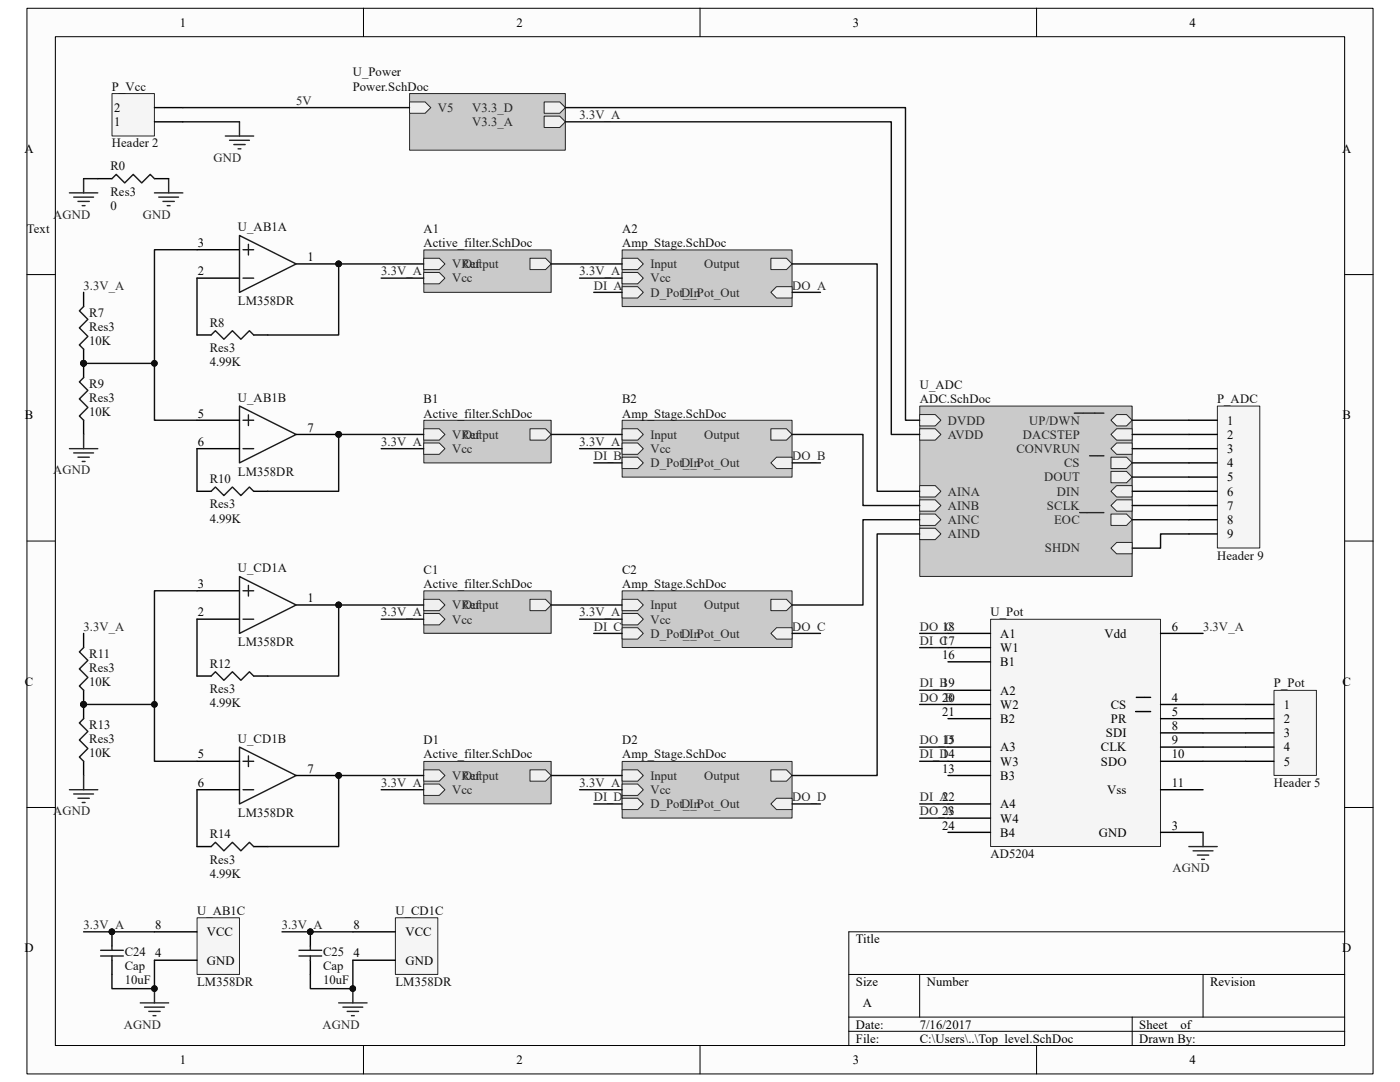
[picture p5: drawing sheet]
<svg xmlns="http://www.w3.org/2000/svg" width="279mm" height="216mm" viewBox="0 0 279 216" stroke-linecap="round" stroke-linejoin="round" font-family="sans-serif">
<path d="M5.4 1.7h268.6v212.6h-268.6z" fill="#fcfcfc"/>
<path d="M5.4 1.7h268.6v212.6h-268.6z" fill="none" stroke="#000" stroke-width=".2"/>
<path d="M11.1 7.4h257.3v201.2h-257.3z" fill="#fcfcfc"/>
<g fill="none" stroke="#000" stroke-width=".2">
<path d="M11 7.3h257.4v201.3h-257.4zM72.5 1.6v5.7M139.7 1.6v5.7M206.9 1.6v5.7M5.4 54.8h5.6M268.4 54.8h5.6M5.4 108h5.6M268.4 108h5.6M5.4 161.1h5.6M268.4 161.1h5.6M169.4 194.4h99M183.5 194.4v8.5"/>
<path d="M240.1 194.4v8.5M268.4 185.9h-99v22.7M72.5 208.6v5.7M139.7 208.6v5.7M169.4 202.9h99M169.4 205.8h99M206.9 208.6v5.7M226 202.9v5.7"/>
</g>
<path d="M183.6 81.1h42.3v33.9h-42.3z" fill="#cacaca"/>
<path d="M183.6 81h42.3v34h-42.3z" fill="none" stroke="#262626" stroke-width=".2"/>
<path d="M222.8 108.2h3.2v2.3h-3.2l-1.1-1.1z" fill-rule="evenodd" fill="#f0f0f0"/>
<path d="M222.8 108.2h3.2v2.3h-3.2l-1.1-1.1z" fill="none" stroke="#262626" stroke-width=".2"/>
<path d="M222.8 99.7h3.2v2.3h-3.2l-1.1-1.1z" fill-rule="evenodd" fill="#f0f0f0"/>
<path d="M222.8 99.7h3.2v2.3h-3.2l-1.1-1.1z" fill="none" stroke="#262626" stroke-width=".2"/>
<path d="M222.8 96.9h3.2v2.3h-3.2l-1.1-1.2z" fill-rule="evenodd" fill="#f0f0f0"/>
<path d="M222.8 96.9h3.2v2.3h-3.2l-1.1-1.2z" fill="none" stroke="#262626" stroke-width=".2"/>
<path d="M221.7 94.1h3.1l1.2 1.1-1.2 1.1h-3.1z" fill-rule="evenodd" fill="#f0f0f0"/>
<path d="M221.7 94.1h3.1l1.2 1.1-1.2 1.1h-3.1z" fill="none" stroke="#262626" stroke-width=".2"/>
<path d="M221.7 91.2h3.1l1.2 1.2-1.2 1.1h-3.1z" fill-rule="evenodd" fill="#f0f0f0"/>
<path d="M221.7 91.2h3.1l1.2 1.2-1.2 1.1h-3.1z" fill="none" stroke="#262626" stroke-width=".2"/>
<path d="M217.4 90.9h1.6M219.1 90.9h1.2" fill="none" stroke="#262626" stroke-width=".28"/>
<path d="M222.8 88.4h3.2v2.3h-3.2l-1.1-1.2z" fill-rule="evenodd" fill="#f0f0f0"/>
<path d="M222.8 88.4h3.2v2.3h-3.2l-1.1-1.2z" fill="none" stroke="#262626" stroke-width=".2"/>
<path d="M221.7 83.9l1.1-1.2h2l1.2 1.2-1.2 1.1h-2z" fill-rule="evenodd" fill="#f0f0f0"/>
<path d="M221.7 83.9l1.1-1.2h2l1.2 1.2-1.2 1.1h-2z" fill="none" stroke="#262626" stroke-width=".2"/>
<path d="M214.4 82.4h1.7M216.2 82.4h4.1" fill="none" stroke="#262626" stroke-width=".28"/>
<path d="M221.7 102.6h3.1l1.2 1.1-1.2 1.1h-3.1z" fill-rule="evenodd" fill="#f0f0f0"/>
<path d="M221.7 102.6h3.1l1.2 1.1-1.2 1.1h-3.1z" fill="none" stroke="#262626" stroke-width=".2"/>
<path d="M215.5 102.3h3.1M218.7 102.3h1.6" fill="none" stroke="#262626" stroke-width=".28"/>
<path d="M222.8 85.6h3.2v2.2h-3.2l-1.1-1.1z" fill-rule="evenodd" fill="#f0f0f0"/>
<path d="M222.8 85.6h3.2v2.2h-3.2l-1.1-1.1z" fill="none" stroke="#262626" stroke-width=".2"/>
<path d="M183.5 102.6h3.1l1.2 1.1-1.2 1.1h-3.1z" fill-rule="evenodd" fill="#f0f0f0"/>
<path d="M183.5 102.6h3.1l1.2 1.1-1.2 1.1h-3.1z" fill="none" stroke="#262626" stroke-width=".2"/>
<path d="M183.5 96.9h3.1l1.2 1.1-1.2 1.2h-3.1z" fill-rule="evenodd" fill="#f0f0f0"/>
<path d="M183.5 96.9h3.1l1.2 1.1-1.2 1.2h-3.1z" fill="none" stroke="#262626" stroke-width=".2"/>
<path d="M183.5 82.7h3.1l1.2 1.2-1.2 1.1h-3.1z" fill-rule="evenodd" fill="#f0f0f0"/>
<path d="M183.5 82.7h3.1l1.2 1.2-1.2 1.1h-3.1z" fill="none" stroke="#262626" stroke-width=".2"/>
<path d="M183.5 99.7h3.1l1.2 1.2-1.2 1.1h-3.1z" fill-rule="evenodd" fill="#f0f0f0"/>
<path d="M183.5 99.7h3.1l1.2 1.2-1.2 1.1h-3.1z" fill="none" stroke="#262626" stroke-width=".2"/>
<path d="M183.5 105.4h3.1l1.2 1.1-1.2 1.2h-3.1z" fill-rule="evenodd" fill="#f0f0f0"/>
<path d="M183.5 105.4h3.1l1.2 1.1-1.2 1.2h-3.1z" fill="none" stroke="#262626" stroke-width=".2"/>
<path d="M183.5 85.6h3.1l1.2 1.1-1.2 1.1h-3.1z" fill-rule="evenodd" fill="#f0f0f0"/>
<path d="M183.5 85.6h3.1l1.2 1.1-1.2 1.1h-3.1z" fill="none" stroke="#262626" stroke-width=".2"/>
<path d="M81.8 18.7h31v11.3h-31z" fill="#cacaca"/>
<path d="M81.7 18.7h31.1v11.3h-31.1z" fill="none" stroke="#262626" stroke-width=".2"/>
<path d="M81.7 20.3h3.1l1.2 1.2-1.2 1.1h-3.1z" fill-rule="evenodd" fill="#f0f0f0"/>
<path d="M81.7 20.3h3.1l1.2 1.2-1.2 1.1h-3.1z" fill="none" stroke="#262626" stroke-width=".2"/>
<path d="M108.6 23.2h3.1l1.1 1.1-1.1 1.1h-3.1z" fill-rule="evenodd" fill="#f0f0f0"/>
<path d="M108.6 23.2h3.1l1.1 1.1-1.1 1.1h-3.1z" fill="none" stroke="#262626" stroke-width=".2"/>
<path d="M108.6 20.3h3.1l1.1 1.2-1.1 1.1h-3.1z" fill-rule="evenodd" fill="#f0f0f0"/>
<path d="M108.6 20.3h3.1l1.1 1.2-1.1 1.1h-3.1z" fill="none" stroke="#262626" stroke-width=".2"/>
<path d="M84.6 49.9h25.4v8.4h-25.4z" fill="#cacaca"/>
<path d="M84.6 49.9h25.4v8.4h-25.4z" fill="none" stroke="#262626" stroke-width=".2"/>
<path d="M105.8 51.5h3.1l1.1 1.2-1.1 1.1h-3.1z" fill-rule="evenodd" fill="#f0f0f0"/>
<path d="M105.8 51.5h3.1l1.1 1.2-1.1 1.1h-3.1z" fill="none" stroke="#262626" stroke-width=".2"/>
<path d="M84.6 54.4h3.1l1.1 1.1-1.1 1.1h-3.1z" fill-rule="evenodd" fill="#f0f0f0"/>
<path d="M84.6 54.4h3.1l1.1 1.1-1.1 1.1h-3.1z" fill="none" stroke="#262626" stroke-width=".2"/>
<path d="M84.6 51.5h3.1l1.1 1.2-1.1 1.1h-3.1z" fill-rule="evenodd" fill="#f0f0f0"/>
<path d="M84.6 51.5h3.1l1.1 1.2-1.1 1.1h-3.1z" fill="none" stroke="#262626" stroke-width=".2"/>
<path d="M84.6 83.9h25.4v8.5h-25.4z" fill="#cacaca"/>
<path d="M84.6 83.9h25.4v8.5h-25.4z" fill="none" stroke="#262626" stroke-width=".2"/>
<path d="M105.8 85.6h3.1l1.1 1.1-1.1 1.1h-3.1z" fill-rule="evenodd" fill="#f0f0f0"/>
<path d="M105.8 85.6h3.1l1.1 1.1-1.1 1.1h-3.1z" fill="none" stroke="#262626" stroke-width=".2"/>
<path d="M84.6 88.4h3.1l1.1 1.1-1.1 1.2h-3.1z" fill-rule="evenodd" fill="#f0f0f0"/>
<path d="M84.6 88.4h3.1l1.1 1.1-1.1 1.2h-3.1z" fill="none" stroke="#262626" stroke-width=".2"/>
<path d="M84.6 85.6h3.1l1.1 1.1-1.1 1.1h-3.1z" fill-rule="evenodd" fill="#f0f0f0"/>
<path d="M84.6 85.6h3.1l1.1 1.1-1.1 1.1h-3.1z" fill="none" stroke="#262626" stroke-width=".2"/>
<path d="M84.6 117.9h25.4v8.5h-25.4z" fill="#cacaca"/>
<path d="M84.6 117.9h25.4v8.5h-25.4z" fill="none" stroke="#262626" stroke-width=".2"/>
<path d="M105.8 119.6h3.1l1.1 1.1-1.1 1.2h-3.1z" fill-rule="evenodd" fill="#f0f0f0"/>
<path d="M105.8 119.6h3.1l1.1 1.1-1.1 1.2h-3.1z" fill="none" stroke="#262626" stroke-width=".2"/>
<path d="M84.6 122.4h3.1l1.1 1.2-1.1 1.1h-3.1z" fill-rule="evenodd" fill="#f0f0f0"/>
<path d="M84.6 122.4h3.1l1.1 1.2-1.1 1.1h-3.1z" fill="none" stroke="#262626" stroke-width=".2"/>
<path d="M84.6 119.6h3.1l1.1 1.1-1.1 1.2h-3.1z" fill-rule="evenodd" fill="#f0f0f0"/>
<path d="M84.6 119.6h3.1l1.1 1.1-1.1 1.2h-3.1z" fill="none" stroke="#262626" stroke-width=".2"/>
<path d="M84.6 152h25.4v8.4h-25.4z" fill="#cacaca"/>
<path d="M84.6 151.9h25.4v8.5h-25.4z" fill="none" stroke="#262626" stroke-width=".2"/>
<path d="M105.8 153.6h3.1l1.1 1.1-1.1 1.2h-3.1z" fill-rule="evenodd" fill="#f0f0f0"/>
<path d="M105.8 153.6h3.1l1.1 1.1-1.1 1.2h-3.1z" fill="none" stroke="#262626" stroke-width=".2"/>
<path d="M84.6 156.4h3.1l1.1 1.2-1.1 1.1h-3.1z" fill-rule="evenodd" fill="#f0f0f0"/>
<path d="M84.6 156.4h3.1l1.1 1.2-1.1 1.1h-3.1z" fill="none" stroke="#262626" stroke-width=".2"/>
<path d="M84.6 153.6h3.1l1.1 1.1-1.1 1.2h-3.1z" fill-rule="evenodd" fill="#f0f0f0"/>
<path d="M84.6 153.6h3.1l1.1 1.1-1.1 1.2h-3.1z" fill="none" stroke="#262626" stroke-width=".2"/>
<g fill="none" stroke="#000" stroke-width=".28">
<path d="M16.7 58.3v2.9M39.3 55.5h8.5M39.3 49.8h8.5M59.1 52.7h8.5M16.7 69.7v5.6M39.3 66.8h2.8M50.6 66.8h2.9M16.7 83.9v2.8M39.3 83.9h8.5M39.3 89.5h8.5M39.3 98h2.8M50.6 98h2.9"/>
<path d="M59.1 86.7h8.5M39.3 117.9h8.5M16.7 126.4v2.8M16.7 137.7v5.7M39.3 123.6h8.5M39.3 134.9h2.8M50.6 134.9h2.9M59.1 120.7h8.5M16.7 151.9v2.8M39.3 151.9h8.5M39.3 157.6h8.5M59.1 154.7h8.5"/>
<path d="M39.3 168.9h2.8M50.6 168.9h2.9"/>
</g>
<g fill="#0e0e0e" stroke="#0e0e0e" stroke-width=".2">
<circle cx="67.6" cy="52.6" r=".55"/>
<circle cx="67.6" cy="120.7" r=".55"/>
<circle cx="16.7" cy="140.6" r=".55"/>
<circle cx="16.7" cy="72.5" r=".55"/>
<circle cx="67.6" cy="86.7" r=".55"/>
<circle cx="67.6" cy="154.7" r=".55"/>
</g>
<g fill="none" stroke="#1c1c1c" stroke-width=".28">
<path d="M47.8 47l11.3 5.7-11.3 5.6zM48.5 55.5h2.1M48.5 49.8h2.1M49.6 48.8v2.1M16.7 61.2l-.9 .8 1.7 1.7-1.7 1.7 1.7 1.7-1.7 1.7 .9 .9M16.7 75.3l-.9 .9 1.7 1.7-1.7 1.7 1.7 1.7-1.7 1.7 .9 .9M42.1 66.8l.9-.8 1.7 1.7 1.7-1.7 1.7 1.7 1.7-1.7 .8 .8M42.1 98l.9-.8 1.7 1.7 1.7-1.7 1.7 1.7 1.7-1.7 .8 .8M47.8 81l11.3 5.7-11.3 5.7zM48.5 89.5h2.1M48.5 83.9h2.1M49.6 82.8v2.1"/>
<path d="M47.8 115l11.3 5.7-11.3 5.7zM48.5 117.9h2.1M49.6 116.8v2.1M16.7 129.2l-.9 .9 1.7 1.7-1.7 1.7 1.7 1.7-1.7 1.7 .9 .8M42.1 134.9l.9-.9 1.7 1.7 1.7-1.7 1.7 1.7 1.7-1.7 .8 .9M48.5 123.6h2.1M16.7 143.4l-.9 .9 1.7 1.7-1.7 1.7 1.7 1.7-1.7 1.7 .9 .8M47.8 149.1l11.3 5.6-11.3 5.7zM48.5 157.6h2.1M48.5 151.9h2.1M49.6 150.8v2.2M42.1 168.9l.9-.8 1.7 1.7 1.7-1.7 1.7 1.7 1.7-1.7 .8 .8"/>
</g>
<path d="M13.9 89.5h5.6M14.7 90.4h4M15.6 91.2h2.2M16.4 92.1h.6M16.7 86.7v2.8M13.9 157.6h5.6M14.7 158.4h4M15.6 159.3h2.2M16.7 154.7v2.9M16.4 160.1h.6" fill="none" stroke="#262626" stroke-width=".28"/>
<path d="M124.2 49.9h33.9v11.3h-33.9z" fill="#cacaca"/>
<path d="M124.2 49.9h33.9v11.3h-33.9z" fill="none" stroke="#262626" stroke-width=".2"/>
<path d="M124.2 57.2h3.1l1.1 1.1-1.1 1.2h-3.1z" fill-rule="evenodd" fill="#f0f0f0"/>
<path d="M124.2 57.2h3.1l1.1 1.1-1.1 1.2h-3.1z" fill="none" stroke="#262626" stroke-width=".2"/>
<path d="M155 57.2h3.1v2.3h-3.1l-1.2-1.2z" fill-rule="evenodd" fill="#f0f0f0"/>
<path d="M155 57.2h3.1v2.3h-3.1l-1.2-1.2z" fill="none" stroke="#262626" stroke-width=".2"/>
<path d="M124.2 51.5h3.1l1.1 1.2-1.1 1.1h-3.1z" fill-rule="evenodd" fill="#f0f0f0"/>
<path d="M124.2 51.5h3.1l1.1 1.2-1.1 1.1h-3.1z" fill="none" stroke="#262626" stroke-width=".2"/>
<path d="M124.2 54.4h3.1l1.1 1.1-1.1 1.1h-3.1z" fill-rule="evenodd" fill="#f0f0f0"/>
<path d="M124.2 54.4h3.1l1.1 1.1-1.1 1.1h-3.1z" fill="none" stroke="#262626" stroke-width=".2"/>
<path d="M153.8 51.5h3.2l1.1 1.2-1.1 1.1h-3.2z" fill-rule="evenodd" fill="#f0f0f0"/>
<path d="M153.8 51.5h3.2l1.1 1.2-1.1 1.1h-3.2z" fill="none" stroke="#262626" stroke-width=".2"/>
<path d="M79 183.2h8.4v11.2h-8.4z" fill="#f5f5f5"/>
<path d="M78.9 183.1h8.5v11.3h-8.5z" fill="none" stroke="#262626" stroke-width=".2"/>
<path d="M70.4 191.6h8.5M70.4 185.9h8.5" fill="none" stroke="#000" stroke-width=".28"/>
<path d="M39.4 183.2h8.4v11.2h-8.4z" fill="#f5f5f5"/>
<path d="M39.3 183.1h8.5v11.3h-8.5z" fill="none" stroke="#262626" stroke-width=".2"/>
<path d="M22.3 185.9v2.9M22.3 191.6v2.8M30.8 191.6h8.5M30.8 185.9h8.5M61.9 185.9v2.9M61.9 191.6v2.8" fill="none" stroke="#000" stroke-width=".28"/>
<path d="M30.8 197.3v2.8M70.4 197.3v2.8M28 200.1h5.7M28.8 201h4M29.7 201.8h2.3M30.5 202.7h.6M67.6 200.1h5.6M68.4 201h4M69.3 201.8h2.3M70.1 202.7h.6" fill="none" stroke="#262626" stroke-width=".28"/>
<g fill="#0e0e0e" stroke="#0e0e0e" stroke-width=".2">
<circle cx="30.8" cy="197.3" r=".55"/>
<circle cx="70.4" cy="197.3" r=".55"/>
<circle cx="61.9" cy="185.9" r=".55"/>
<circle cx="22.3" cy="185.9" r=".55"/>
</g>
<path d="M20.1 189.6h4.5M20.1 190.8h4.5M22.3 188.8v.8M22.3 190.8v.8M59.7 189.6h4.5M59.7 190.8h4.5M61.9 188.8v.8M61.9 190.8v.8" fill="none" stroke="#1c1c1c" stroke-width=".28"/>
<path d="M124.2 83.9h33.9v11.3h-33.9z" fill="#cacaca"/>
<path d="M124.2 83.9h33.9v11.3h-33.9z" fill="none" stroke="#262626" stroke-width=".2"/>
<path d="M124.2 85.6h3.1l1.1 1.1-1.1 1.1h-3.1z" fill-rule="evenodd" fill="#f0f0f0"/>
<path d="M124.2 85.6h3.1l1.1 1.1-1.1 1.1h-3.1z" fill="none" stroke="#262626" stroke-width=".2"/>
<path d="M153.8 85.6h3.2l1.1 1.1-1.1 1.1h-3.2z" fill-rule="evenodd" fill="#f0f0f0"/>
<path d="M153.8 85.6h3.2l1.1 1.1-1.1 1.1h-3.2z" fill="none" stroke="#262626" stroke-width=".2"/>
<path d="M124.2 88.4h3.1l1.1 1.1-1.1 1.2h-3.1z" fill-rule="evenodd" fill="#f0f0f0"/>
<path d="M124.2 88.4h3.1l1.1 1.1-1.1 1.2h-3.1z" fill="none" stroke="#262626" stroke-width=".2"/>
<path d="M124.2 91.2h3.1l1.1 1.2-1.1 1.1h-3.1z" fill-rule="evenodd" fill="#f0f0f0"/>
<path d="M124.2 91.2h3.1l1.1 1.2-1.1 1.1h-3.1z" fill="none" stroke="#262626" stroke-width=".2"/>
<path d="M153.8 92.4l1.2-1.2h3.1v2.3h-3.1z" fill-rule="evenodd" fill="#f0f0f0"/>
<path d="M153.8 92.4l1.2-1.2h3.1v2.3h-3.1z" fill="none" stroke="#262626" stroke-width=".2"/>
<path d="M124.2 117.9h33.9v11.3h-33.9z" fill="#cacaca"/>
<path d="M124.2 117.9h33.9v11.3h-33.9z" fill="none" stroke="#262626" stroke-width=".2"/>
<path d="M124.2 119.6h3.1l1.1 1.1-1.1 1.2h-3.1z" fill-rule="evenodd" fill="#f0f0f0"/>
<path d="M124.2 119.6h3.1l1.1 1.1-1.1 1.2h-3.1z" fill="none" stroke="#262626" stroke-width=".2"/>
<path d="M153.8 119.6h3.2l1.1 1.1-1.1 1.2h-3.2z" fill-rule="evenodd" fill="#f0f0f0"/>
<path d="M153.8 119.6h3.2l1.1 1.1-1.1 1.2h-3.2z" fill="none" stroke="#262626" stroke-width=".2"/>
<path d="M124.2 122.4h3.1l1.1 1.2-1.1 1.1h-3.1z" fill-rule="evenodd" fill="#f0f0f0"/>
<path d="M124.2 122.4h3.1l1.1 1.2-1.1 1.1h-3.1z" fill="none" stroke="#262626" stroke-width=".2"/>
<path d="M124.2 125.3h3.1l1.1 1.1-1.1 1.1h-3.1z" fill-rule="evenodd" fill="#f0f0f0"/>
<path d="M124.2 125.3h3.1l1.1 1.1-1.1 1.1h-3.1z" fill="none" stroke="#262626" stroke-width=".2"/>
<path d="M155 125.3h3.1v2.2h-3.1l-1.2-1.1z" fill-rule="evenodd" fill="#f0f0f0"/>
<path d="M155 125.3h3.1v2.2h-3.1l-1.2-1.1z" fill="none" stroke="#262626" stroke-width=".2"/>
<path d="M124.2 152h33.9v11.2h-33.9z" fill="#cacaca"/>
<path d="M124.2 151.9h33.9v11.3h-33.9z" fill="none" stroke="#262626" stroke-width=".2"/>
<path d="M124.2 153.6h3.1l1.1 1.1-1.1 1.2h-3.1z" fill-rule="evenodd" fill="#f0f0f0"/>
<path d="M124.2 153.6h3.1l1.1 1.1-1.1 1.2h-3.1z" fill="none" stroke="#262626" stroke-width=".2"/>
<path d="M153.8 153.6h3.2l1.1 1.1-1.1 1.2h-3.2z" fill-rule="evenodd" fill="#f0f0f0"/>
<path d="M153.8 153.6h3.2l1.1 1.1-1.1 1.2h-3.2z" fill="none" stroke="#262626" stroke-width=".2"/>
<path d="M124.2 156.4h3.1l1.1 1.2-1.1 1.1h-3.1z" fill-rule="evenodd" fill="#f0f0f0"/>
<path d="M124.2 156.4h3.1l1.1 1.2-1.1 1.1h-3.1z" fill="none" stroke="#262626" stroke-width=".2"/>
<path d="M124.2 159.3h3.1l1.1 1.1-1.1 1.1h-3.1z" fill-rule="evenodd" fill="#f0f0f0"/>
<path d="M124.2 159.3h3.1l1.1 1.1-1.1 1.1h-3.1z" fill="none" stroke="#262626" stroke-width=".2"/>
<path d="M155 159.3h3.1v2.2h-3.1l-1.2-1.1z" fill-rule="evenodd" fill="#f0f0f0"/>
<path d="M155 159.3h3.1v2.2h-3.1l-1.2-1.1z" fill="none" stroke="#262626" stroke-width=".2"/>
<path d="M197.7 123.6h33.9v45.3h-33.9z" fill="#f5f5f5"/>
<path d="M197.7 123.6h33.9v45.3h-33.9z" fill="none" stroke="#262626" stroke-width=".2"/>
<g fill="none" stroke="#000" stroke-width=".28">
<path d="M189.2 126.4h8.5M189.2 129.2h8.5M189.2 132.1h8.5M189.2 137.7h8.5M226.8 139.1h1.5M228.4 139.1h1.2M231.6 126.4h8.5M189.2 149.1h8.5M189.2 143.4h8.5M189.2 140.6h8.5M189.2 151.9h8.5M189.2 154.7h8.5"/>
<path d="M226.6 142h1.3M228 142h1.6M231.6 149.1h8.5M231.6 146.2h8.5M231.6 143.4h8.5M231.6 140.6h8.5M231.6 151.9h8.5M231.6 157.6h8.5M189.2 160.4h8.5M189.2 163.3h8.5M189.2 166.1h8.5M231.6 166.1h8.5"/>
</g>
<path d="M254.3 137.8h8.4v16.9h-8.4z" fill="#f5f5f5"/>
<path d="M254.3 137.8h8.4v16.9h-8.4z" fill="none" stroke="#262626" stroke-width=".2"/>
<path d="M248.6 140.6h5.6M248.6 143.4h5.6M248.6 146.2h5.6M248.6 149.1h5.6M248.6 151.9h5.6" fill="none" stroke="#000" stroke-width=".28"/>
<path d="M243 81.1h8.4v28.2h-8.4z" fill="#f5f5f5"/>
<path d="M243 81h8.4v28.3h-8.4z" fill="none" stroke="#262626" stroke-width=".2"/>
<path d="M237.3 83.9h5.6M237.3 86.7h5.6M237.3 89.5h5.6M237.3 92.4h5.6M237.3 95.2h5.6M237.3 98h5.6M237.3 100.9h5.6M237.3 103.7h5.6M237.3 106.5h5.6" fill="none" stroke="#000" stroke-width=".28"/>
<path d="M22.4 18.7h8.4v8.4h-8.4z" fill="#f5f5f5"/>
<path d="M22.4 18.7h8.4v8.4h-8.4z" fill="none" stroke="#262626" stroke-width=".2"/>
<path d="M19.5 35.6h2.8M30.8 24.3h5.7M30.8 21.5h5.7M30.8 35.6h2.9" fill="none" stroke="#000" stroke-width=".28"/>
<g fill="none" stroke="#262626" stroke-width=".28">
<path d="M13.9 38.5h5.6M14.7 39.3h4M16.7 35.6v2.9M30.8 38.5h5.7M31.7 39.3h3.9M33.7 35.6v2.9M45 27.1h5.6M45.8 28h4M46.7 28.8h2.2M47.5 29.7h.6M47.8 24.3v2.8M15.6 40.2h2.2"/>
<path d="M16.4 41h.6M32.5 40.2h2.3M33.4 41h.5M237.3 168.9h5.6M238.1 169.8h4M239 170.6h2.2M239.8 171.5h.6M240.1 166.1v2.8"/>
</g>
<path d="M22.3 35.6l.9-.8 1.7 1.7 1.7-1.7 1.7 1.7 1.7-1.7 .8 .8" fill="none" stroke="#1c1c1c" stroke-width=".28"/>
<g fill="none" stroke="#0e0e0e" stroke-width=".28">
<path d="M16.7 35.6h2.8M36.5 24.3h11.3M36.5 21.5h45.2M112.8 24.3h65.1v62.4h5.6M112.8 21.5h67.9v62.4h2.8M39.3 49.8h-8.5v22.7h-14.1M39.3 55.5v11.3M76.1 55.5h8.5M84.6 52.7h-17v14.1h-14.1M110 52.7h14.2M115.7 55.5h8.5M118.5 58.3h5.7"/>
<path d="M158.1 52.7h17v45.3h8.4M158.1 58.3h5.6M30.8 72.5v11.4h8.5M39.3 89.5v8.5M76.1 89.5h8.5M84.6 86.7h-17v11.3h-14.1M110 86.7h14.2M115.7 89.5h8.5M118.5 92.4h5.7M158.1 86.7h14.1v14.2h11.3M158.1 92.4h5.6M226 89.5h11.3"/>
<path d="M226 86.7h11.3M226 92.4h11.3M226 83.9h11.3M226 95.2h11.3M226 98h11.3M39.3 117.9h-8.5v34h8.5M183.5 106.5h-8.4v48.2h-17M183.5 103.7h-11.3v17h-14.1M226 100.9h11.3M226 103.7h11.3M237.3 106.5h-5.7v2.9h-5.6M39.3 123.6v11.3"/>
<path d="M76.1 123.6h8.5M84.6 120.7h-17v14.2h-14.1M110 120.7h14.2M115.7 123.6h8.5M118.5 126.4h5.7M158.1 126.4h5.6M183.5 129.2h5.7M183.5 126.4h5.7M183.5 137.7h5.7M16.7 140.6h14.1M39.3 157.6v11.3M76.1 157.6h8.5"/>
<path d="M84.6 154.7h-17v14.2h-14.1M110 154.7h14.2M115.7 157.6h8.5M183.5 140.6h5.7M183.5 149.1h5.7M183.5 151.9h5.7M240.1 140.6h8.5M240.1 149.1h8.5M240.1 151.9h8.5M240.1 143.4h8.5M240.1 146.2h8.5M118.5 160.4h5.7"/>
<path d="M158.1 160.4h5.6M183.5 160.4h5.7M183.5 163.3h5.7M16.7 185.9h14.1M30.8 191.6v5.7h-8.5v-2.9M56.3 185.9h14.1M70.4 191.6v5.7h-8.5v-2.9"/>
</g>
<g fill="#0e0e0e" stroke="#0e0e0e" stroke-width=".2">
<circle cx="67.6" cy="86.7" r=".55"/>
<circle cx="67.6" cy="52.6" r=".55"/>
<circle cx="67.6" cy="120.7" r=".55"/>
<circle cx="67.6" cy="154.7" r=".55"/>
<circle cx="30.8" cy="72.5" r=".55"/>
<circle cx="16.7" cy="72.5" r=".55"/>
<circle cx="30.8" cy="140.6" r=".55"/>
<circle cx="16.7" cy="140.6" r=".55"/>
<circle cx="70.4" cy="197.3" r=".55"/>
<circle cx="61.9" cy="185.9" r=".55"/>
<circle cx="22.3" cy="185.9" r=".55"/>
<circle cx="30.8" cy="197.3" r=".55"/>
</g>
<g font-size="2.5">
<text x="35.9" y="5.3">1</text>
<text x="103.1" y="5.3">2</text>
<text x="170.2" y="5.3">3</text>
<text x="237.4" y="5.3">4</text>
<text x="22.8" y="22.4">2</text>
<text x="22.8" y="25.2">1</text>
<text x="4.9" y="30.5">A</text>
<text x="267.9" y="30.5">A</text>
<text x="39.5" y="49.3">3</text>
<text x="61.4" y="52.1">1</text>
<text x="39.5" y="54.9">2</text>
<text x="5" y="83.6">B</text>
<text x="39.5" y="83.3">5</text>
<text x="267.9" y="83.6">B</text>
<text x="39.5" y="89">6</text>
<text x="61.4" y="86.1">7</text>
<text x="244.9" y="84.7">1</text>
<text x="244.9" y="87.5">2</text>
<text x="244.9" y="90.4">3</text>
<text x="244.9" y="93.2">4</text>
<text x="244.9" y="96.1">5</text>
<text x="244.9" y="98.9">6</text>
<text x="244.9" y="101.7">7</text>
<text x="244.9" y="104.6">8</text>
<text x="244.9" y="107.4">9</text>
<text x="39.5" y="117.3">3</text>
<text x="39.5" y="123">2</text>
<text x="61.4" y="120.2">1</text>
<text x="188" y="125.8">18</text>
<text x="233.9" y="125.8">6</text>
<text x="188" y="128.7">17</text>
<text x="188" y="131.5">16</text>
<text x="199.6" y="127.3">A1</text>
<text x="199.6" y="130.1">W1</text>
<text x="220.4" y="127.3">Vdd</text>
<text x="5" y="136.8">C</text>
<text x="188" y="137.2">19</text>
<text x="199.6" y="132.9">B1</text>
<text x="267.9" y="136.8">C</text>
<text x="188" y="140">20</text>
<text x="188" y="142.8">21</text>
<text x="199.6" y="138.6">A2</text>
<text x="199.6" y="141.4">W2</text>
<text x="221.7" y="141.4">CS</text>
<text x="233.9" y="142.8">5</text>
<text x="233.9" y="140">4</text>
<text x="256.2" y="141.4">1</text>
<text x="188" y="148.5">15</text>
<text x="199.6" y="144.3">B2</text>
<text x="199.6" y="149.9">A3</text>
<text x="219.7" y="149.9">CLK</text>
<text x="220.7" y="147.1">SDI</text>
<text x="221.7" y="144.3">PR</text>
<text x="233.9" y="148.5">9</text>
<text x="233.9" y="145.7">8</text>
<text x="256.2" y="144.3">2</text>
<text x="256.2" y="147.1">3</text>
<text x="256.2" y="149.9">4</text>
<text x="39.5" y="151.3">5</text>
<text x="61.4" y="154.2">7</text>
<text x="188" y="151.3">14</text>
<text x="188" y="154.2">13</text>
<text x="199.6" y="152.8">W3</text>
<text x="199.6" y="155.6">B3</text>
<text x="219.7" y="152.8">SDO</text>
<text x="233.9" y="151.3">10</text>
<text x="256.2" y="152.8">5</text>
<text x="39.5" y="157">6</text>
<text x="188" y="159.8">22</text>
<text x="199.6" y="161.3">A4</text>
<text x="221" y="158.5">Vss</text>
<text x="233.9" y="157">11</text>
<text x="188" y="162.7">23</text>
<text x="188" y="165.5">24</text>
<text x="199.6" y="164.1">W4</text>
<text x="199.6" y="167">B4</text>
<text x="219.3" y="167">GND</text>
<text x="233.9" y="165.5">3</text>
<text x="30.9" y="185.4">8</text>
<text x="70.6" y="185.4">8</text>
<text x="4.9" y="190">D</text>
<text x="30.9" y="191.1">4</text>
<text x="41.3" y="186.8">VCC</text>
<text x="70.6" y="191.1">4</text>
<text x="80.9" y="186.8">VCC</text>
<text x="170.8" y="188.2">Title</text>
<text x="267.9" y="190">D</text>
<text x="41.3" y="192.5">GND</text>
<text x="80.9" y="192.5">GND</text>
<text x="170.8" y="196.7">Size</text>
<text x="184.9" y="196.7">Number</text>
<text x="241.5" y="196.7">Revision</text>
<text x="172.2" y="201">A</text>
<text x="170.8" y="205.2">Date:</text>
<text x="170.8" y="208.1">File:</text>
<text x="183.5" y="205.2">7/16/2017</text>
<text x="183.5" y="208.1">C:\Users\..\Top_level.SchDoc</text>
<text x="227.4" y="205.2">Sheet</text>
<text x="227.4" y="208.1">Drawn By:</text>
<text x="235.6" y="205.2">of</text>
<text x="35.9" y="212.3">1</text>
<text x="103.1" y="212.3">2</text>
<text x="170.2" y="212.3">3</text>
<text x="237.4" y="212.3">4</text>
</g>
<g font-size="2.5" fill="#0e0e0e">
<text x="70.4" y="15.2">U_Power</text>
<text x="22.4" y="18.1">P_Vcc</text>
<text x="70.4" y="18.1">Power.SchDoc</text>
<text x="22.4" y="29.4">Header 2</text>
<text x="22.1" y="34">R0</text>
<text x="22.1" y="41.9">0</text>
<text x="22.1" y="39.1">Res3</text>
<text x="5.4" y="46.4">Text</text>
<text x="47.5" y="46.1">U_AB1A</text>
<text x="84.5" y="46.4">A1</text>
<text x="124.2" y="46.4">A2</text>
<text x="84.5" y="49.3">Active_filter.SchDoc</text>
<text x="124.2" y="49.3">Amp_Stage.SchDoc</text>
<text x="17.8" y="63.2">R7</text>
<text x="17.8" y="66">Res3</text>
<text x="41.9" y="65.2">R8</text>
<text x="47.5" y="60.9">LM358DR</text>
<text x="17.8" y="68.8">10K</text>
<text x="41.9" y="70.3">Res3</text>
<text x="17.8" y="77.3">R9</text>
<text x="41.9" y="73.1">4.99K</text>
<text x="183.5" y="77.6">U_ADC</text>
<text x="17.8" y="83">10K</text>
<text x="17.8" y="80.2">Res3</text>
<text x="47.5" y="80.2">U_AB1B</text>
<text x="84.5" y="80.5">B1</text>
<text x="84.5" y="83.3">Active_filter.SchDoc</text>
<text x="124.2" y="80.5">B2</text>
<text x="124.2" y="83.3">Amp_Stage.SchDoc</text>
<text x="183.5" y="80.5">ADC.SchDoc</text>
<text x="242.9" y="80.5">P_ADC</text>
<text x="47.5" y="94.9">LM358DR</text>
<text x="41.9" y="96.3">R10</text>
<text x="41.9" y="101.4">Res3</text>
<text x="41.9" y="104.3">4.99K</text>
<text x="242.9" y="111.7">Header 9</text>
<text x="47.5" y="114.2">U_CD1A</text>
<text x="84.5" y="114.5">C1</text>
<text x="84.5" y="117.3">Active_filter.SchDoc</text>
<text x="124.2" y="114.5">C2</text>
<text x="124.2" y="117.3">Amp_Stage.SchDoc</text>
<text x="197.7" y="123">U_Pot</text>
<text x="17.8" y="131.2">R11</text>
<text x="47.5" y="128.9">LM358DR</text>
<text x="17.8" y="136.9">10K</text>
<text x="17.8" y="134.1">Res3</text>
<text x="41.9" y="133.2">R12</text>
<text x="254.2" y="137.2">P_Pot</text>
<text x="41.9" y="141.1">4.99K</text>
<text x="41.9" y="138.3">Res3</text>
<text x="17.8" y="145.4">R13</text>
<text x="17.8" y="148.3">Res3</text>
<text x="47.5" y="148.3">U_CD1B</text>
<text x="84.5" y="148.5">D1</text>
<text x="124.2" y="148.5">D2</text>
<text x="17.8" y="151.1">10K</text>
<text x="84.5" y="151.3">Active_filter.SchDoc</text>
<text x="124.2" y="151.3">Amp_Stage.SchDoc</text>
<text x="254.2" y="157">Header 5</text>
<text x="41.9" y="167.2">R14</text>
<text x="47.5" y="163">LM358DR</text>
<text x="41.9" y="172.3">Res3</text>
<text x="197.7" y="171.2">AD5204</text>
<text x="41.9" y="175.2">4.99K</text>
<text x="39.3" y="182.5">U_AB1C</text>
<text x="78.9" y="182.5">U_CD1C</text>
<text x="24.9" y="190.8">C24</text>
<text x="64.5" y="190.8">C25</text>
<text x="24.9" y="196.4">10uF</text>
<text x="24.9" y="193.6">Cap</text>
<text x="39.3" y="196.7">LM358DR</text>
<text x="64.5" y="196.4">10uF</text>
<text x="64.5" y="193.6">Cap</text>
<text x="78.9" y="196.7">LM358DR</text>
</g>
<g font-size="2.5" fill="#262626">
<text x="59.1" y="20.9">5V</text>
<text x="87.4" y="22.4">V5</text>
<text x="94.2" y="22.4">V3.3_D</text>
<text x="115.6" y="23.7">3.3V_A</text>
<text x="94.2" y="25.2">V3.3_A</text>
<text x="42.6" y="32.3">GND</text>
<text x="10.6" y="43.6">AGND</text>
<text x="28.5" y="43.6">GND</text>
<text x="90.2" y="53.5">VRef</text>
<text x="92.5" y="53.5">Output</text>
<text x="129.8" y="53.5">Input</text>
<text x="140.5" y="53.5">Output</text>
<text x="16.7" y="57.8">3.3V_A</text>
<text x="76.1" y="54.9">3.3V_A</text>
<text x="90.2" y="56.3">Vcc</text>
<text x="115.6" y="54.9">3.3V_A</text>
<text x="118.5" y="57.8">DI_A</text>
<text x="129.8" y="59.2">D_Pot_In</text>
<text x="129.8" y="56.3">Vcc</text>
<text x="136" y="59.2">D_Pot_Out</text>
<text x="158.1" y="57.8">DO_A</text>
<text x="76.1" y="89">3.3V_A</text>
<text x="90.2" y="87.5">VRef</text>
<text x="92.5" y="87.5">Output</text>
<text x="115.6" y="89">3.3V_A</text>
<text x="129.8" y="87.5">Input</text>
<text x="140.5" y="87.5">Output</text>
<text x="189.2" y="84.7">DVDD</text>
<text x="189.2" y="87.5">AVDD</text>
<text x="204.1" y="87.5">DACSTEP</text>
<text x="205.4" y="84.7">UP/DWN</text>
<text x="10.6" y="94.7">AGND</text>
<text x="90.2" y="90.4">Vcc</text>
<text x="118.5" y="91.8">DI_B</text>
<text x="129.8" y="90.4">Vcc</text>
<text x="129.8" y="93.2">D_Pot_In</text>
<text x="136" y="93.2">D_Pot_Out</text>
<text x="158.1" y="91.8">DO_B</text>
<text x="202.9" y="90.4">CONVRUN</text>
<text x="212.4" y="93.2">CS</text>
<text x="189.2" y="98.9">AINA</text>
<text x="189.2" y="101.7">AINB</text>
<text x="208.4" y="96.1">DOUT</text>
<text x="209" y="101.7">SCLK</text>
<text x="210.9" y="98.9">DIN</text>
<text x="189.2" y="104.6">AINC</text>
<text x="189.2" y="107.4">AIND</text>
<text x="210.4" y="104.6">EOC</text>
<text x="208.5" y="110.2">SHDN</text>
<text x="16.7" y="125.8">3.3V_A</text>
<text x="76.1" y="123">3.3V_A</text>
<text x="90.2" y="124.4">Vcc</text>
<text x="90.2" y="121.6">VRef</text>
<text x="92.5" y="121.6">Output</text>
<text x="115.6" y="123">3.3V_A</text>
<text x="118.5" y="125.8">DI_C</text>
<text x="129.8" y="121.6">Input</text>
<text x="129.8" y="124.4">Vcc</text>
<text x="140.5" y="121.6">Output</text>
<text x="158.1" y="125.8">DO_C</text>
<text x="183.5" y="125.8">DO_C</text>
<text x="240.1" y="125.8">3.3V_A</text>
<text x="129.8" y="127.3">D_Pot_In</text>
<text x="136" y="127.3">D_Pot_Out</text>
<text x="183.5" y="128.7">DI_C</text>
<text x="183.5" y="137.2">DI_B</text>
<text x="183.5" y="140">DO_B</text>
<text x="183.5" y="148.5">DO_D</text>
<text x="90.2" y="155.6">VRef</text>
<text x="92.5" y="155.6">Output</text>
<text x="129.8" y="155.6">Input</text>
<text x="140.5" y="155.6">Output</text>
<text x="183.5" y="151.3">DI_D</text>
<text x="76.1" y="157">3.3V_A</text>
<text x="90.2" y="158.5">Vcc</text>
<text x="115.6" y="157">3.3V_A</text>
<text x="118.5" y="159.8">DI_D</text>
<text x="129.8" y="158.5">Vcc</text>
<text x="129.8" y="161.3">D_Pot_In</text>
<text x="136" y="161.3">D_Pot_Out</text>
<text x="158.1" y="159.8">DO_D</text>
<text x="183.5" y="159.8">DI_A</text>
<text x="10.6" y="162.7">AGND</text>
<text x="183.5" y="162.7">DO_A</text>
<text x="234" y="174">AGND</text>
<text x="16.7" y="185.4">3.3V_A</text>
<text x="56.3" y="185.4">3.3V_A</text>
<text x="24.7" y="205.2">AGND</text>
<text x="64.3" y="205.2">AGND</text>
</g>
</svg>
